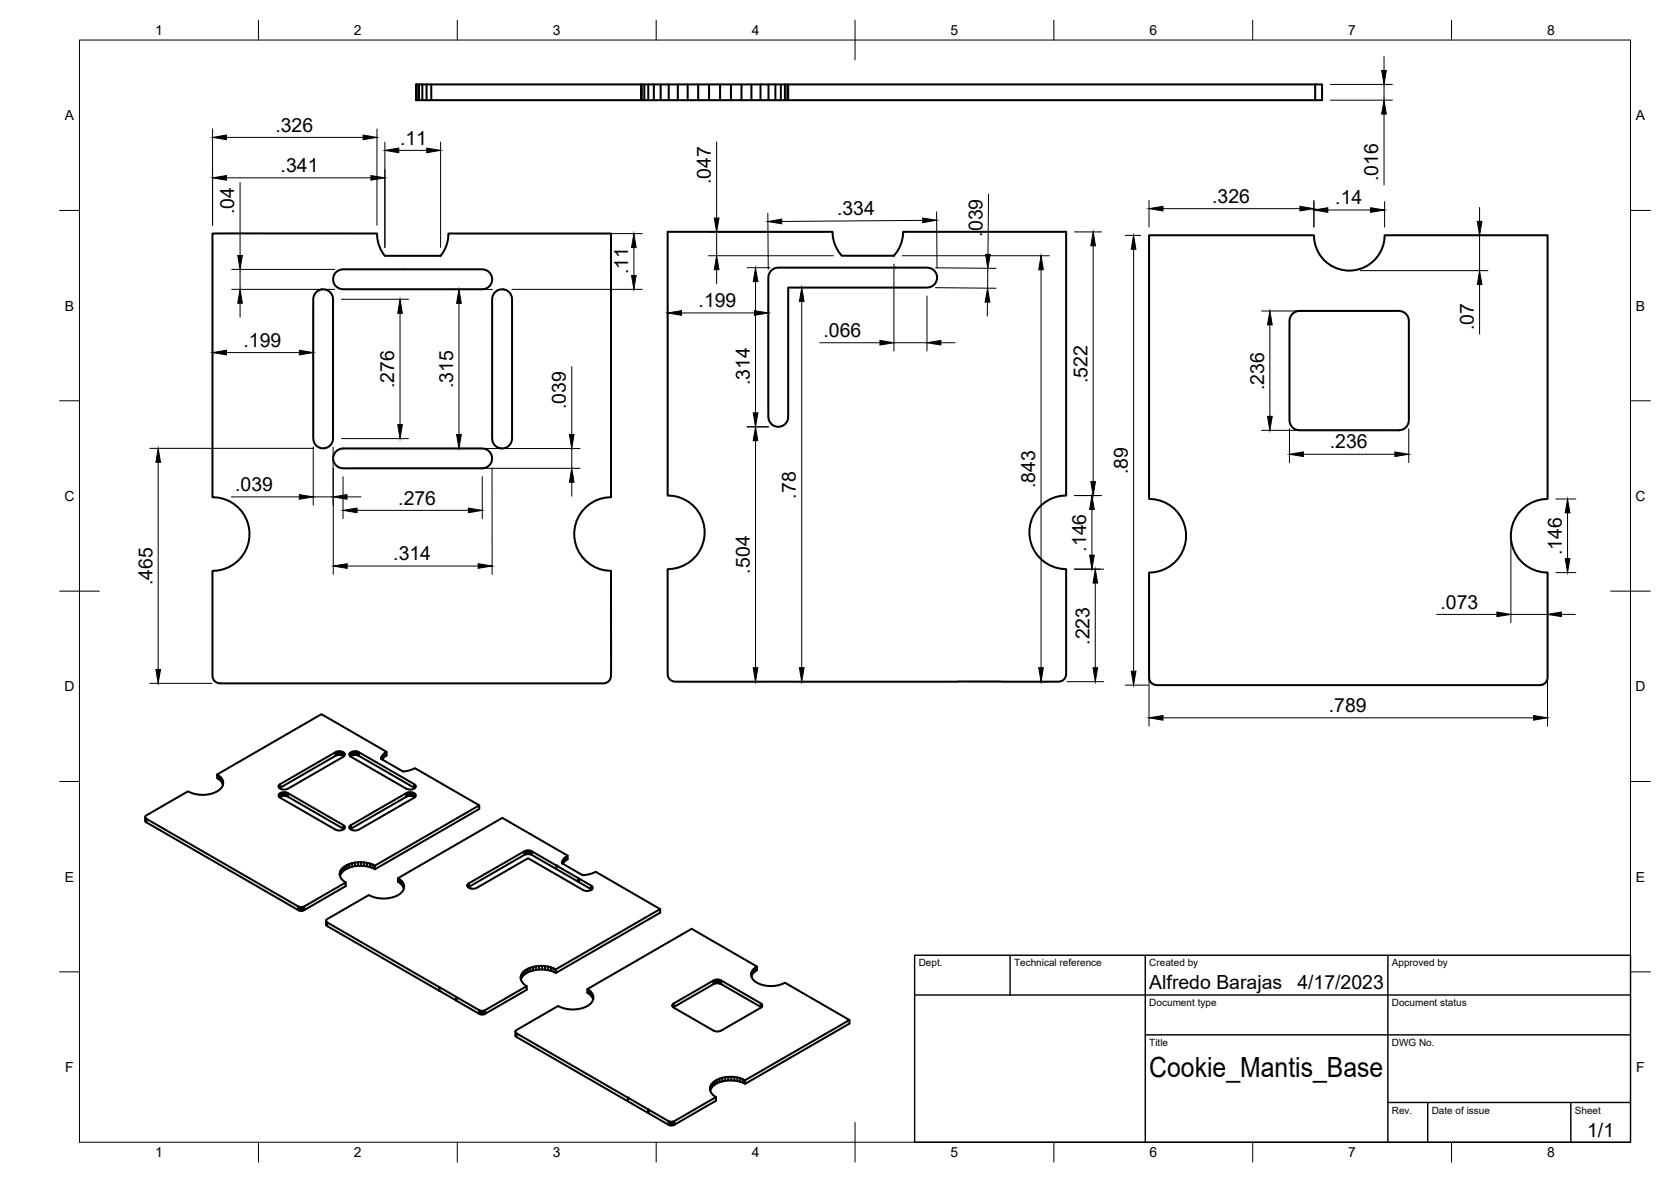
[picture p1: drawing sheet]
<svg xmlns="http://www.w3.org/2000/svg" width="420mm" height="297mm" viewBox="0 0 420 297" stroke-linecap="round" stroke-linejoin="round" font-family="sans-serif">
<!-- layer: Visible -->
<g fill="none" stroke="#000" stroke-width=".51">
<path d="M104.6 25.2h.7M104.6 21.2v4zM104.6 21.2h.2v4M104.8 21.2h225.9M105.3 25.2h225.4M105.3 21.2v4M106.2 21.2v4M107.3 21.2v4M108.4 21.2v4M161.2 21.2v4M161.4 21.2v4M162 21.2v4"/>
<path d="M163 21.2v4M164.4 21.2v4M166.1 21.2v4M168.1 21.2v4M170.4 21.2v4M172.9 21.2v4M175.6 21.2v4M178.3 21.2v4M181.1 21.2v4M183.8 21.2v4M186.4 21.2v4M188.9 21.2v4"/>
<path d="M191.2 21.2v4M193.2 21.2v4M195 21.2v4M196.3 21.2v4M197.4 21.2v4M198 21.2v4M198.2 21.2v4M330.7 21.2h1.7v4h-1.7M330.7 21.2v4M53.4 58.7h41.4a8.9 8.9 0 0 0 2 5.6h14a8.8 8.8 0 0 0 2-5.6h40.8v66.3a9.2 9.2 0 0 0-9.2 9.2 9.2 9.2 0 0 0 9.2 9.3v24.7a2.96 2.96 0 0 1-.8 3.2l-1.1 .3h-96.4a1.89 1.89 0 0 1-1.9-1.9v-26.3a9.3 9.3 0 0 0 9.3-9.3 9.3 9.3 0 0 0-9.3-9.2zM167.9 58.3h41.4a9 9 0 0 0 2.3 6h13.2a9.1 9.1 0 0 0 2.3-6h41v66.2a9.2 9.2 0 0 0-9.3 9.3 9.2 9.2 0 0 0 9.3 9.2v26.4a1.89 1.89 0 0 1-1.9 1.9h-96.4a1.89 1.89 0 0 1-1.9-1.9v-26.4a9.3 9.3 0 0 0 9.3-9.2 9.3 9.3 0 0 0-9.3-9.3zM288.9 59.1h41.5a8.9 8.9 0 0 0 8.9 8.9 8.9 8.9 0 0 0 8.8-8.9h41v66.3a9.2 9.2 0 0 0-9.2 9.2 9.2 9.2 0 0 0 9.2 9.3v26.4a1.89 1.89 0 0 1-1.9 1.9h-96.4a1.94 1.94 0 0 1-1.9-1.9v-26.4a9.3 9.3 0 0 0 9.3-9.3 9.3 9.3 0 0 0-9.3-9.2z"/>
<path d="M79.6 73.3a2.48 2.48 0 0 1 2.7-.4 2.48 2.48 0 0 1 1.4 2.3v35a2.49 2.49 0 0 1-2.5 2.5 2.49 2.49 0 0 1-2.4-2.5v-35l.4-1.4zM84.3 68.5l.6-.4 1.4-.4h35a2.51 2.51 0 0 1 2.5 2.5 2.51 2.51 0 0 1-2.6 2.5h-34.9a2.51 2.51 0 0 1-2.3-1.5 2.51 2.51 0 0 1 .3-2.7zM124.6 73.3a2.5 2.5 0 0 1 2.7-.4 2.5 2.5 0 0 1 1.5 2.3v35a2.51 2.51 0 0 1-2.6 2.5 2.51 2.51 0 0 1-2.5-2.5v-35l.4-1.4zM193.9 68l.5-.4 1.3-.3h37.5a2.51 2.51 0 0 1 2.4 2.5 2.51 2.51 0 0 1-2.5 2.5h-34.9v32.5a2.5 2.5 0 0 1-2.5 2.5 2.5 2.5 0 0 1-2.5-2.5v-35l.3-1.3zM325 78.9l1.1-.7 .6-.1h25a2.49 2.49 0 0 1 2.5 2.5v25a2.49 2.49 0 0 1-2.5 2.5h-25a2.49 2.49 0 0 1-2.5-2.5v-25l.1-.6zM84.4 113.6l1.1-.8 .8-.1h34.9a2.5 2.5 0 0 1 2.5 2.5 2.5 2.5 0 0 1-2.4 2.5h-35a2.5 2.5 0 0 1-2.3-1.5 2.5 2.5 0 0 1 .4-2.6zM54.6 194.6v.9a2.67 2.67 0 0 1 1.4 1.7M55.1 195v.9M55.5 195.4v.8M55.8 195.8v.9M56 196.2v.9M70.1 197.4l.1-.2v.8"/>
<path d="M70.1 199.6l.2-.2v.9M70.2 197.2l.3-.2v1M70.3 199.4l.3-.2v1M70.6 199.2l.4-.1v1M71 199.1h.4v.9M71.4 199.1h.3v.9M71.7 199.1l.4 .1v.9M72.1 199.2l.3 .1v.9M72.4 199.3l13.9 8a.63 .63 0 0 1 .4 .7 .63 .63 0 0 1-.6 .5l-.7 .2-1.1-.2-13.8-8a.58 .58 0 0 1-.4-.9v.6M84.3 190v-1l-13.8 8M84.3 189l.3-.1v.9M84.6 188.9l.4-.1v.9"/>
<path d="M85 188.8h.4v.9M85.4 188.8l.4 .1v.9M85.8 188.9l.3 .1v.9M86.1 189a.64 .64 0 0 1 .6 .5 .64 .64 0 0 1-.4 .7l-13.9 8a1.7 1.7 0 0 1-2.3-.5v-.3v.3M86.4 189.1v.9M86.4 190.1l-1-.4-1.1 .3-14 8.1M86.6 189.3v.6M87.9 189.3l.2-.2v.9M88.1 190.1l1.1-.4 1.1 .3 14 8.1M88.1 189.1l.3-.1v.9M88.4 189l.4-.1v.9M88.8 188.9l.4-.1v.9"/>
<path d="M89.2 188.8h.4v.9M89.6 188.8l.3 .1v.9M89.9 188.9l.4 .1v1M90.3 189l13.8 8a.72 .72 0 0 1 .4 .9 .72 .72 0 0 1-.9 .5l-1.5-.2-13.8-8a.59 .59 0 0 1-.4-.9v.6M95.8 190.4v.3M96 190v.8M96.3 189.6v.9M96.7 189.3v.9M97.2 188.9v1l-1.1 .9M102.1 199.3l.3-.1v.9M102.4 199.2l.4-.1v.9M102.8 199.1h.4v.9"/>
<path d="M103.2 199.1h.4v1M103.6 199.1l.4 .1v1M104 199.2l.2 .2v.9M104.1 197v1M104.2 199.4a.59 .59 0 0 1 .3 .6 .59 .59 0 0 1-.4 .5l-13.8 8-1.1 .2-1.1-.3M104.4 197.2v.8M104.4 199.6v.6M104.5 197.4v.3M36.5 206.1l.3 .6 38.4 22.1 1.3-.1 10.4-6v-.9l-10.4 6M36.5 205.4v.9M36.6 205.6v.9M36.8 206.7v-.9l38.2 22v.9"/>
<path d="M70.3 200.3l1.1-.3 1 .2 14 8.2M85.4 219.9v-.6a2.39 2.39 0 0 0 1.5 2.5M85.4 219.3l.2-.4v.9M85.6 218.9l.3-.5v1M85.9 218.4l.3-.3v.9M86.2 218.1l.5-.4v.9M86.3 207.3v.9M86.5 207.5v.8M86.7 217.7l.5-.3v.9M86.7 207.7v.3M87.2 217.4l.6-.3v.9M87.8 217.1l.7-.2v.9"/>
<path d="M87.9 208v-.3l.2 .7M87.9 207.7l.1-.2v.8M88 207.5l.3-.2v.9M88.5 216.9l.8-.1v.9M89.3 216.8l.7-.1v.9M90 216.7h.8v.9M90.8 216.7h.8v.9M91.6 216.7l.7 .1v.9M92.3 216.8l.7 .2v.9M93 217l.7 .2v1M93.7 217.2l.6 .3v.9M94.3 217.5l26.2-15.1v.9l-26.2 15.1a7.5 7.5 0 0 0-8.4 1l-.4 .7"/>
<path d="M102.1 200.2v-.9l-13.8 8M104.3 200.3l-1.1-.3-1.1 .2-14 8.2M120.5 202.4l-16.2-9.4-1.2 .6-1.8 .3-5.5-3.2 .5-1.1 .9-.7-16.4-9.4-26.2 15.1a2.18 2.18 0 0 1 1.5 2 2.18 2.18 0 0 1-1.2 2.1 7.9 7.9 0 0 1-7.6 .2l-10.5 6a.47 .47 0 0 0-.3 .4 .47 .47 0 0 0 .3 .5M131.8 214.9v-.9l-13.9 8M131.8 214l.3-.2v.9M132.1 213.8l.3-.1v1M132.4 213.7h.4v.9M132.8 213.7h.3v1M133.1 213.7l.4 .1v.9M133.5 213.8l.3 .2v.9M133.8 214l6.1 3.5v.9M139.9 217.5l5.6 3.2v.9v-.9l3.1 1.8a.63 .63 0 0 1 .4 .7 .63 .63 0 0 1-.6 .6l-1.1 .1-.7-.2-13.8-8-12.9 7.4a1.73 1.73 0 0 1-2.4-.5v-.2v.3"/>
<path d="M141.4 217v-.5l-.1 .4 5.2 3 2.1-.3 1.2-.5 16.2 9.4-26.2 15.1a7.5 7.5 0 0 0-8.5 .9 2.15 2.15 0 0 0 1.1 3.3l-10.4 6.1-.6 .1-.9-.1-10-5.8M141.4 216.5l.1-.4v.9M141.5 216.1l.3-.4v.9M141.8 215.7l.4-.3v.8M142.2 215.4l.5-.4v.9l-1.2 1.2M142.7 215l-16.4-9.5-26.2 15.2v.9a2.81 2.81 0 0 1 1.4 1.7M75 227.8l.2 .1v.9M75.2 227.9l.4 .1v.9M75.6 228h.3v.9M75.9 228l.3-.1v.9M76.2 227.9l.3-.1v.9M82 232.2l.3 .5 32.4 18.7"/>
<path d="M82 231.5l.1 1.1M82.1 231.7l.2 .1v.9M82.3 231.8l28.1 16.3v.9M100.1 220.7l.5 .3v.9M100.6 221l.4 .4v.9M101 221.4l.3 .4v.9M101.3 221.8l.2 .5v.9M101.5 222.3a2.68 2.68 0 0 1-2.3 3 8.2 8.2 0 0 1-6.4-.4l-10.5 6.1-.3 .3v1.1M117.5 222.4l.2-.2v.7M117.7 222.2l.2-.2v.9M117.8 223l14-8.1 1-.3 1 .3 15 8.6M148.6 222.5v.9"/>
<path d="M148.8 222.7v.8M149 222.9v.3M166 228.5v.9l-26.2 15.1a7.5 7.5 0 0 0-8.5 .9l-.3 .8M110.4 248.1l.1 .9M114.7 250.5v.9M114.8 250.6v.9M120.5 253.9v.9M120.8 254v.9M121.1 254v.9M121.4 254v.9M121.7 254v.9M122 253.9v.9"/>
<path d="M129.6 259.4l.1 1M129.7 259.5l.2 .2v.9M129.9 259.7l28 16.2v.9M130.9 245.4v.6M131.1 244.9v1M131.3 244.5v.9M131.7 244.1v.9M132.2 243.8v.9M132.4 247.8v.9l-10.7 6.2-1.2-.1-5.8-3.4M132.7 243.4v1M133.3 243.2v.9M134 243v.9"/>
<path d="M134.7 242.8v.9M135.5 242.7v1M136.3 242.7v.9M137.1 242.8v.9M137.8 242.9v.9M138.5 243.1v.9M139.2 243.3v.9M139.8 243.6v.9M147.7 248.6l.5 .3v.9M148.2 248.9l.4 .4v.9M148.6 249.3l.3 .4v.9M148.9 249.7l.2 .4v.9"/>
<path d="M149.1 250.1a2.72 2.72 0 0 1-2.3 3.1 8.2 8.2 0 0 1-6.5-.4l-10.4 6-.3 .4 .1 1.2 38.4 22.2 .6 .2M169.1 252.5l.1-.2v.8M169.2 252.3l.3-.2v.9M169.3 253.2l10.1-5.9 1-.2 1 .2 10 5.9M179.4 247.3v-.9l-9.9 5.7M179.4 246.4l.3-.1v.9M179.7 246.3l.3-.1v.9M180 246.2h.4v.9M180.4 246.2h.3v.9M180.7 246.2l.4 .1v.9M181.1 246.3l.3 .1v.9M181.4 246.4l10.1 5.9a.57 .57 0 0 1-.2 1l-9.9 5.7-1 .2-1-.2-9.9-5.7-.4-.4v-.4v.4"/>
<path d="M189 245.3v-.9a2.61 2.61 0 0 0 2.2 3 7.8 7.8 0 0 0 6.2-.4l16.2 9.3-26.3 15.2a7.5 7.5 0 0 0-8.4 .9 2.17 2.17 0 0 0 1.1 3.3l-10.4 6-1.3 .1M189 244.4l.1-.4v.9M189.1 244l.3-.4v.9M189.4 243.6l.4-.4v.9M189.8 243.2l.5-.3v.9a2.69 2.69 0 0 0-1.4 1.6M190.3 242.9l-16.4-9.5-26.2 15.2v.9l.9 .7 .5 .9M191.3 252.1v.9M191.5 252.3v.8M191.6 252.5v.4M213.6 256.3v.9l-26.3 15.2a7.5 7.5 0 0 0-8.4 .9l-.3 .8M157.9 275.9l5.1 2.9v.9v-.9l5.1 2.9v.9M178.5 273.2v.6"/>
<path d="M178.7 272.8v.9M178.9 272.4v.9M179.3 272v.9M179.8 271.6v.9M180 275.7v.9l-10.4 6-.9 .2M180.3 271.3v.9M180.9 271.1v.9M181.6 270.9v.9M182.4 270.7v.9M183.1 270.6v.9M183.9 270.6v.9M184.7 270.6v1"/>
<path d="M185.4 270.8v.9M186.1 270.9v1M186.8 271.2v.9M187.3 271.5v.9M168.1 281.7l.2 .1v1M168.7 281.9v.9M169 281.9v.9M169.3 281.8v1M169.6 281.7v.9"/>
</g>
<g fill="#000">
<circle cx="139.9" cy="217.5" r=".25"/>
<circle cx="157.9" cy="275.9" r=".25"/>
</g>
<!-- layer: BORDER -->
<g fill="none" stroke="#000" stroke-width=".25">
<path d="M20 10.1h390v276.9h-390zM65 5.1v5M115 5.1v5M165 5.1v5M215 5.1v10M265 5.1v5M315 5.1v5M365 5.1v5M15 52.9h5M410 52.9h5M15 100.7h5M410 100.7h5"/>
<path d="M15 148.6h10M405 148.6h10M15 196.4h5M410 196.4h5M15 244.2h5M410 244.2h5M65 287v5M115 287v5M165 287v5M215 282.1v9.9M265 287v5M315 287v5"/>
<path d="M365 287v5"/>
</g>
<!-- layer: TITLEBLOCK -->
<path d="M230 240.1h180v46.9h-180zM230 250h180M254 240.1v9.9M288 240.1v46.9M349 240.1v46.9M288 260.1h122M349 277.1h61M359 277.1v9.9M395 277.1v9.9" fill="none" stroke="#000" stroke-width=".36"/>
<!-- layer: FD_Dimensions -->
<g fill="none" stroke="#000" stroke-width=".25">
<path d="M348 14.2v3.5M53.4 32.4v24.2M56.9 34.5h34.4M94.8 32.4v24.2M96.8 35.7v26.5M100.3 37.8h7M110.8 35.7v26.5M180.2 35.7v19.1M334.5 25.2h15.6M334.5 21.2h15.6M348 21.2v4M348 28.7v17.8"/>
<path d="M56.9 44.7h36.4M60.4 45.9v18.3M114.9 58.7h46.6M178.1 58.3h29.1M180.2 58.3v6M193.1 53.6l.1 14.1M232 55.4l-35.4 .3M235.5 53.2l.1 14.1M248.6 48.8l-.2 15.1M270.2 58.3h6.8M282.9 59.1h3.9M288.9 50.3v6.8"/>
<path d="M292.4 52.4h34.5M330.4 50.3v6.8M333.9 52.8h10.7M348.1 50.7v6.4M350.2 59.1h23.9M372 52.1v3.5M372 59.1v8.9M53.4 60.8v29.9M58.3 72.7h25.9M58.3 67.7h25.9M60.4 67.7v5M60.4 76.2v3.5"/>
<path d="M78.8 77.3v13.4M85.9 75.2h16.8M100.6 78.7v28M113.3 72.7h10.5M115.4 76.2v33M128.7 72.7h32.8M159.4 62.2v7M167.9 76.5v45.9M171.4 78.6h18.3M178.1 64.3h31.4M180.2 67.8v3.5M187.9 67.3h5.7"/>
<path d="M190 70.8v32.9M193.2 76.5v26.2M199.5 72.3h31.5M201.6 75.8v92M224.8 66.4v21.8M226.9 64.3h37M233.1 74.4v13.8M235.2 72.3l15.2 .1M235.2 67.3l15.3 .1M248.3 75.9l-.1 3.5M248.4 67.4l-.1 5M261.8 67.8v100"/>
<path d="M274.9 61.8v59.2M285 62.6v106.1M317.2 78.2h32.4M342 68h32.1M372 71.5v12.4M56.9 88.6h18.4M143.8 92.1v17.1M206.1 86.1h15.2M224.8 86.1h8.3M236.6 86.1h3.5M319.3 81.6v23M37.7 112.7h41.1"/>
<path d="M39.8 116.2v52M78.8 112.3v14.7M83.8 112.3v14.7M83.8 117.7v26.6M85.9 110.2h16.8M86.3 119.8v10.6M88.3 112.7h57.6M88.4 117.7h57.5M121.3 119.8v10.6M123.7 117.7v26.6M143.8 112.7v5M187.9 107.3h5.3"/>
<path d="M190 110.8v57M317.2 108.1h32.4M324.2 107.7v8.6M327.7 114.2h23M354.2 107.7v8.6M58.2 124.9h17.1M78.8 124.9h5M87.2 124.9h3.6M89.8 128.3h28M143.8 121.2v3.5M270.2 124.5h6.8M274.6 128v11.5"/>
<path d="M379.9 136v20.5M391.2 125.4h5M394.1 128.9v11.5M87.3 142.2h32.9M270.2 143h7.3M275.4 146.5v21.3M288.9 146v36.5M361.2 154.4h15.2M379.9 154.4h9.2M389.1 146v36.5M391.2 143.9h5M392.6 154.4h3.5"/>
<path d="M37.7 171.7h15.5M171.9 171.3h20.2M199.5 171.3h39.2M242.9 171.3h21M268.3 171.3h9.2M282.9 172.2h5.8M292.4 180.4h93.2"/>
</g>
<g fill="#000" stroke="#000" stroke-width=".25">
<path d="M347.4 17.7h1.2l-.6 3.5zM53.4 34.5l3.5-.6v1.2zM91.3 33.9l3.5 .6-3.5 .6zM96.8 37.8l3.5-.6v1.2zM107.3 37.2l3.5 .6-3.5 .6zM348 25.2l.6 3.5h-1.2zM53.4 44.7l3.5-.6v1.2zM93.3 44.1l3.5 .6-3.5 .6zM179.6 54.8h1.2l-.6 3.5zM193.1 55.7l3.5-.6v1.1zM232 54.8l3.5 .5-3.5 .7zM288.9 52.4l3.5-.6v1.2z"/>
<path d="M326.9 51.8l3.5 .6-3.5 .6zM330.4 52.8l3.5-.6v1.2zM344.6 52.2l3.5 .6-3.5 .6zM371.5 55.6h1.1l-.6 3.5zM60.4 72.7l.5 3.5h-1.1zM59.8 64.2h1.1l-.5 3.5zM100.6 75.2l.6 3.5h-1.2zM115.4 72.7l.6 3.5h-1.2zM158.8 69.2h1.2l-.6 3.5zM159.4 58.7l.6 3.5h-1.2zM167.9 78.6l3.5-.5v1.1zM180.2 64.3l.6 3.5h-1.2z"/>
<path d="M190 67.3l.6 3.5h-1.2zM189.7 78.1l3.5 .5-3.5 .6zM201.6 72.3l.6 3.5h-1.2zM248.3 72.4l.6 3.5h-1.2zM247.8 63.9h1.2l-.6 3.5zM261.8 64.3l.5 3.5h-1.1zM274.9 58.3l.5 3.5h-1.1zM285 59.1l.6 3.5h-1.2zM372 68l.6 3.5h-1.1zM53.4 88.6l3.5-.6v1.2zM75.3 88l3.5 .6-3.5 .6zM221.3 85.5l3.5 .6-3.5 .6z"/>
<path d="M233.1 86.1l3.5-.6v1.2zM319.3 78.2l.6 3.4h-1.2zM39.8 112.7l.6 3.5h-1.2zM100 106.7h1.2l-.6 3.5zM114.8 109.2h1.2l-.6 3.5zM143.2 109.2h1.1l-.5 3.5zM190 107.3l.5 3.5h-1.1zM189.4 103.7h1.2l-.6 3.6zM318.7 104.6h1.2l-.6 3.5zM324.2 114.2l3.5-.6v1.1zM350.7 113.6l3.5 .6-3.5 .5zM75.3 124.3l3.5 .6-3.5 .6z"/>
<path d="M83.8 124.9l3.4-.6v1.2zM86.3 128.3l3.5-.6v1.1zM117.8 127.7l3.5 .6-3.5 .5zM143.8 117.7l.5 3.5h-1.1zM274 139.5h1.1l-.5 3.5zM274.6 124.5l.5 3.5h-1.1zM274.3 121h1.1l-.5 3.5zM394.1 125.4l.6 3.5h-1.1zM83.8 142.2l3.5-.5v1.1zM120.2 141.7l3.5 .5-3.5 .6zM275.4 143l.6 3.5h-1.2zM376.4 153.8l3.5 .6-3.5 .6z"/>
<path d="M389.1 154.4l3.5-.6v1.2zM393.6 140.4h1.1l-.6 3.5zM39.2 168.2h1.2l-.6 3.5zM189.4 167.8h1.1l-.5 3.5zM201 167.8h1.2l-.6 3.5zM261.2 167.8h1.1l-.5 3.5zM274.8 167.8h1.2l-.6 3.5zM284.4 168.7h1.2l-.6 3.5zM288.9 180.4l3.5-.6v1.2zM385.6 179.8l3.5 .6-3.5 .6z"/>
</g>
<text font-size="7" x="289" y="270.6">Cookie_Mantis_Base</text>
<g font-size="4.9">
<text x="69.2" y="33">.326</text>
<text x="100.6" y="36.4">.11</text>
<text x="70.6" y="43.2">.341</text>
<text x="178.7" y="46.3" transform="rotate(-90 178.7 46.3)">.047</text>
<text x="346.5" y="45.5" transform="rotate(-90 346.5 45.5)">.016</text>
<text x="58.9" y="53.8" transform="rotate(-90 58.9 53.8)">.04</text>
<text x="304.8" y="51">.326</text>
<text x="335.7" y="51.4">.14</text>
<text x="210.5" y="54.1" transform="rotate(-1 210.5 54.1)">.334</text>
<text x="247" y="59.5" transform="rotate(-89 247 59.5)">.039</text>
<text x="158" y="68.9" transform="rotate(-90 158 68.9)">.11</text>
<text x="175.7" y="77.2">.199</text>
<text x="370.6" y="83" transform="rotate(-90 370.6 83)">.07</text>
<text x="61.2" y="87.2">.199</text>
<text x="207.1" y="84.7">.066</text>
<text x="99.1" y="97.6" transform="rotate(-90 99.1 97.6)">.276</text>
<text x="113.9" y="97.6" transform="rotate(-90 113.9 97.6)">.315</text>
<text x="188.5" y="96.8" transform="rotate(-90 188.5 96.8)">.314</text>
<text x="273.4" y="96.3" transform="rotate(-90 273.4 96.3)">.522</text>
<text x="317.8" y="98" transform="rotate(-90 317.8 98)">.236</text>
<text x="142.3" y="102.8" transform="rotate(-90 142.3 102.8)">.039</text>
<text x="334.4" y="112.7">.236</text>
<text x="283.6" y="119.2" transform="rotate(-90 283.6 119.2)">.89</text>
<text x="59.1" y="123.4">.039</text>
<text x="200.1" y="125.3" transform="rotate(-90 200.1 125.3)">.78</text>
<text x="260.3" y="122.7" transform="rotate(-90 260.3 122.7)">.843</text>
<text x="100.1" y="126.8">.276</text>
<text x="98.9" y="140.8">.314</text>
<text x="273.1" y="138.6" transform="rotate(-90 273.1 138.6)">.146</text>
<text x="392.7" y="139.5" transform="rotate(-90 392.7 139.5)">.146</text>
<text x="38.3" y="147.1" transform="rotate(-90 38.3 147.1)">.465</text>
<text x="188.5" y="144.1" transform="rotate(-90 188.5 144.1)">.504</text>
<text x="362.2" y="152.9">.073</text>
<text x="273.9" y="162" transform="rotate(-90 273.9 162)">.223</text>
<text x="334.1" y="178.9">.789</text>
<text x="289" y="248.5">Alfredo Barajas</text>
<text x="326.2" y="248.5">4/17/2023</text>
<text x="399.1" y="285.7">1/1</text>
</g>
<g font-size="3.5">
<text x="39" y="8.8">1</text>
<text x="89" y="8.8">2</text>
<text x="139" y="8.8">3</text>
<text x="189" y="8.8">4</text>
<text x="239" y="8.8">5</text>
<text x="289" y="8.8">6</text>
<text x="339" y="8.8">7</text>
<text x="389" y="8.8">8</text>
<text x="16.3" y="30.2">A</text>
<text x="411.3" y="30.2">A</text>
<text x="16.3" y="78">B</text>
<text x="411.3" y="78">B</text>
<text x="16.2" y="125.9">C</text>
<text x="411.2" y="125.9">C</text>
<text x="16.2" y="173.7">D</text>
<text x="411.2" y="173.7">D</text>
<text x="16.3" y="221.6">E</text>
<text x="411.3" y="221.6">E</text>
<text x="16.4" y="269.4">F</text>
<text x="411.4" y="269.4">F</text>
<text x="39" y="290.8">1</text>
<text x="89" y="290.8">2</text>
<text x="139" y="290.8">3</text>
<text x="189" y="290.8">4</text>
<text x="239" y="290.8">5</text>
<text x="289" y="290.8">6</text>
<text x="339" y="290.8">7</text>
<text x="389" y="290.8">8</text>
</g>
<g font-size="2.5">
<text x="231" y="242.9">Dept.</text>
<text x="255" y="242.9">Technical reference</text>
<text x="289" y="242.9">Created by</text>
<text x="350" y="242.9">Approved by</text>
<text x="289" y="252.8">Document type</text>
<text x="350" y="252.8">Document status</text>
<text x="289" y="262.9">Title</text>
<text x="350" y="262.9">DWG No.</text>
<text x="350" y="279.9">Rev.</text>
<text x="360" y="279.9">Date of issue</text>
<text x="396" y="279.9">Sheet</text>
</g>
</svg>
